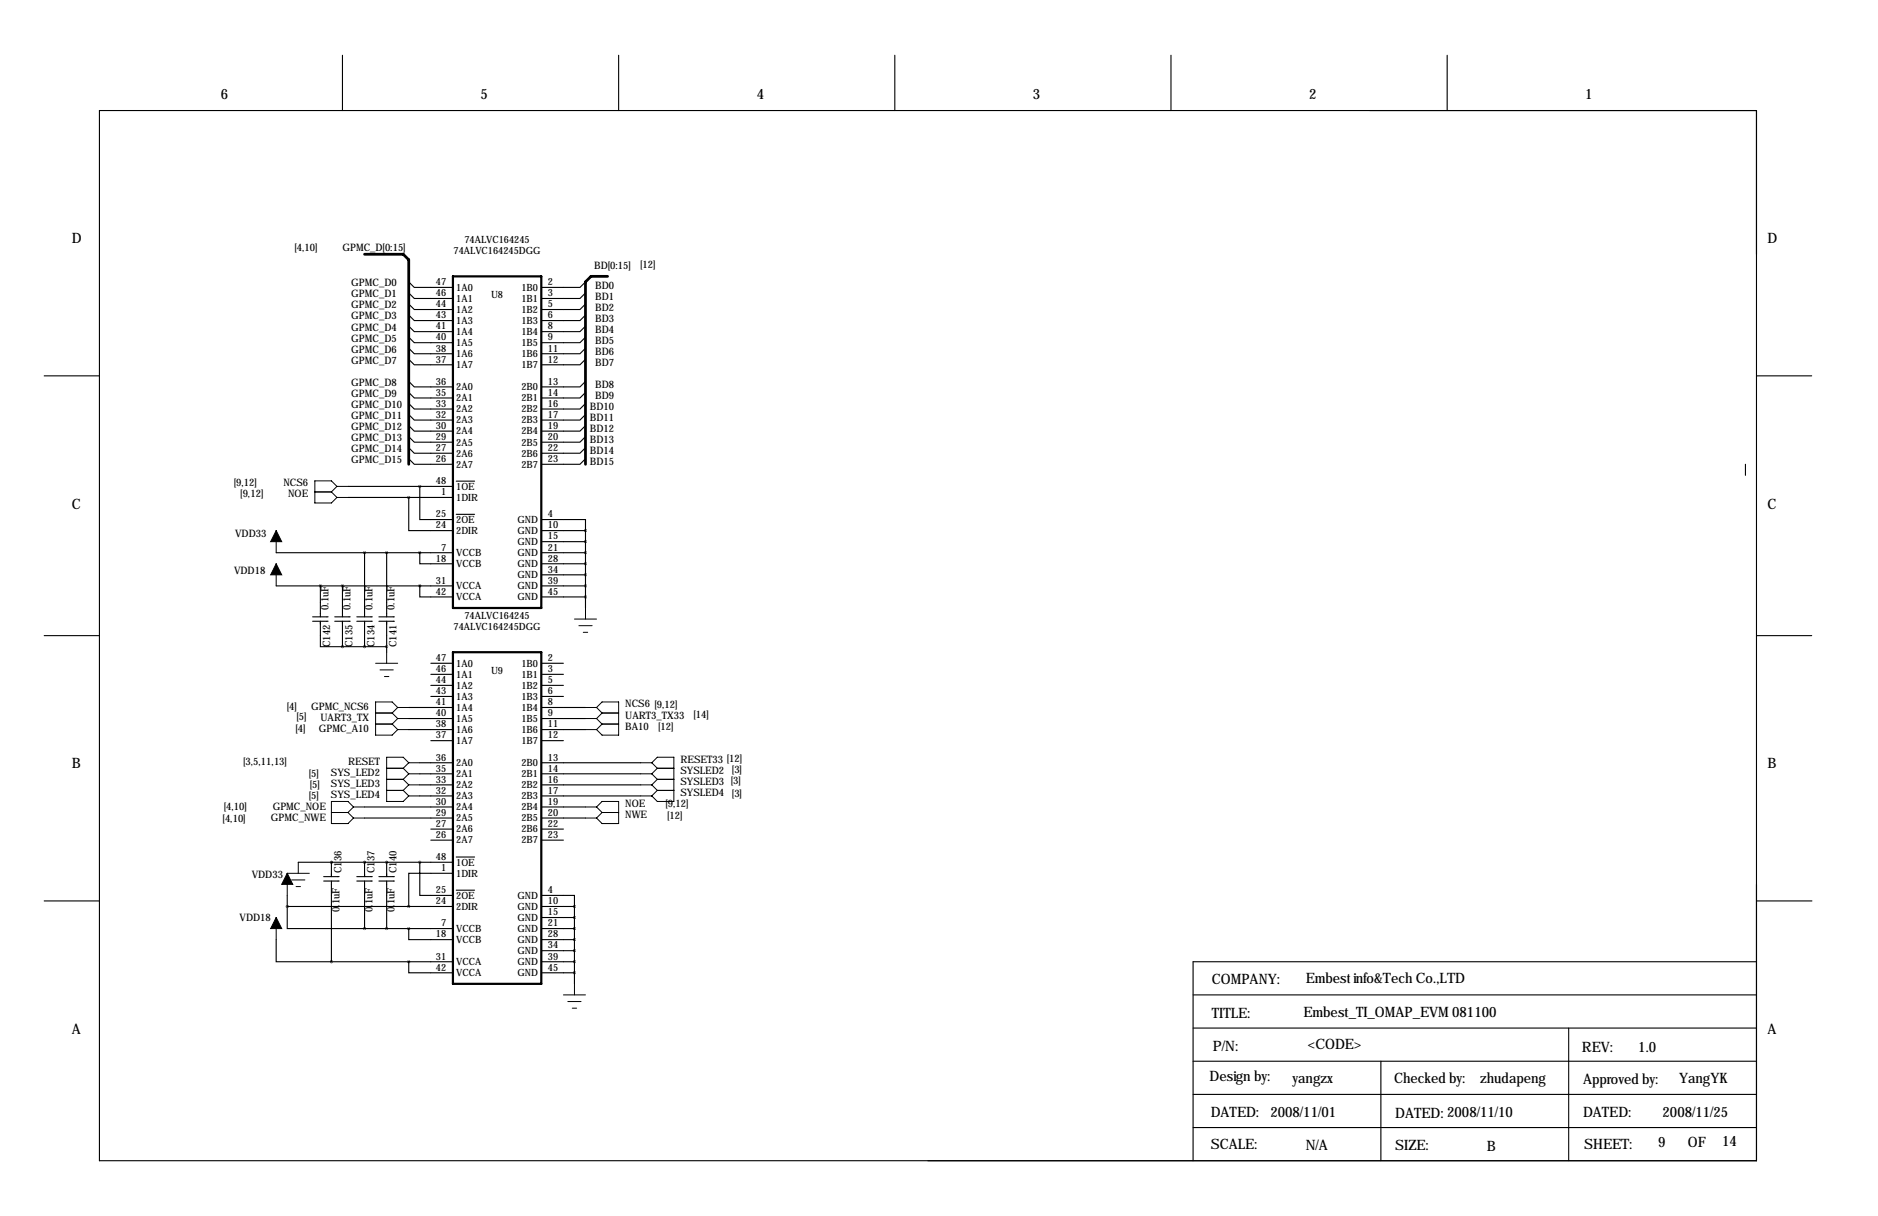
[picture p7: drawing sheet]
<svg xmlns="http://www.w3.org/2000/svg" width="432mm" height="279mm" viewBox="0 0 432 279" stroke-linecap="round" stroke-linejoin="round" font-family="sans-serif">
<g fill="none" stroke="#000" stroke-width=".25">
<path d="M78.7 12.7v12.7M142.2 12.7v12.7M205.7 12.7v12.7M269.2 12.7v12.7M332.7 12.7v12.7M22.9 25.4h381v241.3h-381zM94 64.8l1.2 1.2h8.9M94 67.3l1.2 1.3h8.9M94 69.8l1.2 1.3h8.9M94 72.4l1.2 1.3h8.9M94 74.9l1.2 1.3h8.9M94 77.5l1.2 1.2h8.9"/>
<path d="M134.6 64.8l-1.3 1.2h-8.8M134.6 67.3l-1.3 1.3h-8.8M134.6 69.8l-1.3 1.3h-8.8M134.6 72.4l-1.3 1.3h-8.8M134.6 74.9l-1.3 1.3h-8.8M134.6 77.5l-1.3 1.2h-8.8M10.2 86.4h12.7M94 80l1.2 1.3h8.9M94 82.5l1.2 1.3h8.9M94 87.6l1.2 1.3h8.9M94 90.2l1.2 1.2h8.9M94 92.7l1.2 1.3h8.9"/>
<path d="M94 95.2l1.2 1.3h8.9M94 97.8l1.2 1.3h8.9M134.6 80l-1.3 1.3h-8.8M134.6 82.5l-1.3 1.3h-8.8M134.6 87.6l-1.3 1.3h-8.8M134.6 90.2l-1.3 1.2h-8.8M134.6 92.7l-1.3 1.3h-8.8M134.6 95.2l-1.3 1.3h-8.8M134.6 97.8l-1.3 1.3h-8.8M403.9 86.4h12.7M80 111.8h24.1M80 114.3h24.1"/>
<path d="M94 100.3l1.2 1.3h8.9M94 102.9l1.2 1.2h8.9M94 105.4l1.2 1.3h8.9M94 114.3v7.6h10.1M96.5 111.8v7.6h7.6M104.9 110.6h4.2M104.9 118.2h4.2M124.5 119.4h10.1v2.5M134.6 100.3l-1.3 1.3h-8.8M134.6 102.9l-1.3 1.2h-8.8M134.6 105.4l-1.3 1.3h-8.8M401.3 106.7v2.5"/>
<path d="M63.5 127h40.6M63.5 134.6h40.6M73.7 134.6v7.1M78.7 134.6v7.1M83.8 127v14.7M88.9 127v14.7M96.5 127v2.5h7.6M96.5 134.6v2.6h7.6M124.5 121.9h10.1M124.5 127h10.1M124.5 129.5h10.1M124.5 134.6h10.1"/>
<path d="M124.5 137.2h10.1M124.5 124.5h10.1M124.5 132.1h10.1M134.6 121.9v17.8M10.2 146h12.7M71.9 142.7h3.5M71.9 141.7h3.5M73.7 142.7v5.9h5M77 142.7h3.5M77 141.7h3.5M78.7 142.7v5.9M78.7 148.6h10.2"/>
<path d="M82 142.7h3.6M82 141.7h3.6M83.8 142.7v5.9M87.1 142.7h3.6M87.1 141.7h3.6M88.9 142.7v7.2M99.1 152.4h5M99.1 154.9h5M99.1 157.5h5M124.5 152.4h5M124.5 154.9h5M124.5 157.5h5"/>
<path d="M403.9 146h12.7M94 162.6h10.1M94 165.1h10.1M94 167.6h10.1M96.5 175.3h7.6M96.5 177.8h7.6M99.1 160h5M99.1 170.2h5M124.5 160h5M124.5 162.6h10.1M124.5 165.1h10.1M124.5 167.6h10.1"/>
<path d="M124.5 170.2h5M124.5 175.3h22.8M124.5 177.8h22.8M68.6 198.1h35.5M76.2 198.1h.1M76.2 198.1v3.3M83.8 198.1h.1M83.8 185.4h20.3M83.8 188h20.3M83.8 198.1v3.3M88.9 198.1h.1M88.9 198.1v3.3"/>
<path d="M96.5 198.1v7.6h7.6M96.5 180.3h7.6M96.5 182.9h7.6M99.1 190.5h5M99.1 193h5M104.9 196.9h4.2M124.5 180.3h22.8M124.5 182.9h22.8M124.5 185.4h10.1M124.5 188h10.1M124.5 190.5h5M124.5 193h5"/>
<path d="M10.2 207h12.7M63.5 215.9v5.1h12.7M66 208.3v5.1h17.8M66 208.3h38.1M66 205.7v2.6M74.4 201.4h3.6M74.4 202.4h3.6M76.2 202.4v18.6M82 201.4h3.6M82 202.4h3.6M83.8 213.4h20.3M83.8 202.4v11"/>
<path d="M87.1 201.4h3.6M87.1 202.4h3.6M88.9 202.4v11M94 213.4v2.5h10.1M104.1 200.7h-10.1v7.6M104.9 204.5h4.2M124.5 205.7h7.6v2.6M124.5 208.3h7.6M124.5 213.4h7.6M124.5 215.9h7.6M124.5 210.8h7.6M124.5 218.4h7.6"/>
<path d="M132.1 208.3v17.8M403.9 207h12.7M76.2 221h27.9M94 221v2.5h10.1M124.5 221h7.6M124.5 223.5h7.6M274.3 236.2h129.6M274.3 228.6h129.6M360.7 236.2v30.5M403.9 221h-129.6v45.7M274.3 243.8h129.6M274.3 259.1h129.6"/>
<path d="M274.3 251.5h129.6M317.5 243.8v22.9"/>
</g>
<path d="M104.1 63.5h20.4v76.2h-20.4zM104.1 149.9h20.4v76.2h-20.4z" fill="none" stroke="#000" stroke-width=".51"/>
<g fill="none" stroke="#000" stroke-width=".23">
<path d="M72.4 113h3.8M76.2 113l1.3 1.3M77.5 114.3h2.5M77.5 111.8l-1.3-1.3h-3.8v5.1h3.8l1.3-1.3M77.5 111.8h2.5M77.5 111.8l-1.3 1.2M63.5 121.9v5.1M63.5 129.5v5.1M134.6 139.7v2.5M86.4 152.4h5M87.4 153.9h3M88.4 155.4h1"/>
<path d="M88.9 149.9v2.5M132.1 142.2h5.1M133.1 143.8h3M134.1 145.3h1M86.4 163.8h3.8M86.4 166.4h3.8M88.9 176.5h3.8M88.9 179.1h3.8M90.2 166.4l1.2 1.2M90.2 163.8l1.2 1.3M91.4 162.6h2.6M91.4 162.6l-1.2 1.2"/>
<path d="M91.4 162.6l-1.2-1.3h-3.8v7.6h3.8l1.2-1.3M91.4 167.6h2.6M91.4 165.1h2.6M91.4 165.1l-1.2 1.3M92.7 176.5l1.3 1.3M92.7 179.1l1.3 1.2M94 175.3l-1.3-1.3h-3.8v10.1h3.8l1.3-1.2M94 175.3l-1.3 1.2M94 175.3h2.5M94 177.8h2.5M94 177.8l-1.3 1.3M134.6 162.6h2.6"/>
<path d="M134.6 167.6h2.6M134.6 165.1h2.6M137.2 162.6l1.2-1.3h3.8v7.6h-3.8l-1.2-1.3M137.2 162.6l1.2 1.2M137.2 165.1l1.2 1.3M138.4 163.8h3.8M138.4 166.4h3.8M138.4 166.4l-1.2 1.2M138.4 163.8l-1.2 1.3M147.3 175.3h2.6M147.3 177.8h2.6M149.9 175.3l1.2 1.2"/>
<path d="M149.9 175.3l1.2-1.3h3.8v10.1h-3.8l-1.2-1.2M149.9 177.8l1.2 1.3M151.1 176.5h3.8M151.1 179.1h3.8M151.1 176.5l-1.2 1.3M151.1 179.1l-1.2 1.2M68.6 198.1v2.6M76.2 186.7h3.8M80 186.7l1.3 1.3M81.3 185.4h2.5M81.3 185.4l-1.3 1.3M81.3 185.4l-1.3-1.3h-3.8v5.1h3.8l1.3-1.2"/>
<path d="M81.3 188h2.5M88.9 181.6h3.8M92.7 181.6l1.3 1.3M94 180.3h2.5M94 180.3l-1.3 1.3M94 182.9h2.5M134.6 185.4h2.6M134.6 188h2.6M137.2 185.4l1.2-1.3h3.8v5.1h-3.8l-1.2-1.2M137.2 185.4l1.2 1.3M138.4 186.7h3.8M138.4 186.7l-1.2 1.3"/>
<path d="M147.3 180.3h2.6M147.3 182.9h2.6M149.9 180.3l1.2 1.3M151.1 181.6h3.8M151.1 181.6l-1.2 1.3M63.5 210.8v5.1M67.1 202.2h3M68.1 203.7h1M71.1 200.7h-5.1v5M129.5 228.6h5.1M130.6 230.1h3M131.6 231.6h1"/>
<path d="M132.1 226.1v2.5"/>
</g>
<path d="M63.5 121.9l1.3 2.6h-2.6zM63.5 129.5l1.3 2.6h-2.6zM63.5 210.8l1.3 2.6h-2.6zM66 200.7l1.3 2.5h-2.5z" fill="#000" stroke="#000" stroke-width=".23"/>
<path d="M66 208.3a.05 .05 0 0 0 .1 0 .05 .05 0 0 0-.1 0zM78.7 134.6a.05 .05 0 0 0 .1 0 .05 .05 0 0 0-.1 0zM73.6 134.6a.05 .05 0 0 0 .1 0 .05 .05 0 0 0-.1 0zM78.7 148.6a.05 .05 0 0 0 .1 0 .05 .05 0 0 0-.1 0z" fill="#000" stroke="#000" stroke-width=".63"/>
<path d="M83.8 58.4h8.9l1.3 1.3v47M139.7 63.5h-3.8l-1.3 1.3v41.9" fill="none" stroke="#000" stroke-width=".63"/>
<g font-size="3.3">
<text x="50.8" y="22.9">6</text>
<text x="110.5" y="22.9">5</text>
<text x="174" y="22.9">4</text>
<text x="237.5" y="22.9">3</text>
<text x="301" y="22.9">2</text>
<text x="364.5" y="22.9">1</text>
<text x="16.5" y="55.9">D</text>
<text x="406.4" y="55.9">D</text>
<text x="16.5" y="116.8">C</text>
<text x="406.4" y="116.8">C</text>
<text x="16.5" y="176.5">B</text>
<text x="406.4" y="176.5">B</text>
<text x="278.6" y="226.1">COMPANY:</text>
<text x="300.2" y="225.8">Embest info&amp;Tech Co.,LTD</text>
<text x="278.6" y="233.9">TITLE:</text>
<text x="299.7" y="233.7">Embest_TI_OMAP_EVM 081100</text>
<text x="16.5" y="237.5">A</text>
<text x="406.4" y="237.5">A</text>
<text x="278.9" y="241.6">P/N:</text>
<text x="300.7" y="241">&lt;CODE&gt;</text>
<text x="363.7" y="241.8">REV:</text>
<text x="376.7" y="241.8">1.0</text>
<text x="278.1" y="248.4">Design by:</text>
<text x="297.2" y="248.9">yangzx</text>
<text x="320.5" y="248.9">Checked by:</text>
<text x="340.4" y="248.9">zhudapeng</text>
<text x="364" y="249.2">Approved by:</text>
<text x="386.1" y="248.9">YangYK</text>
<text x="278.4" y="256.5">DATED:</text>
<text x="292.1" y="256.5">2008/11/01</text>
<text x="320.8" y="256.8">DATED: 2008/11/10</text>
<text x="364" y="256.5">DATED:</text>
<text x="382.3" y="256.6">2008/11/25</text>
<text x="278.4" y="263.9">SCALE:</text>
<text x="364.2" y="263.9">SHEET:</text>
<text x="381.3" y="263.5">9</text>
<text x="388.1" y="263.7">OF</text>
<text x="396" y="263.2">14</text>
<text x="300.2" y="264.2">N/A</text>
<text x="320.8" y="264.2">SIZE:</text>
<text x="341.9" y="264.5">B</text>
</g>
<g font-size="2.4">
<text x="67.7" y="57.8">[4,10]</text>
<text x="78.7" y="57.7">GPMC_D[0:15]</text>
<text x="80.8" y="65.8">GPMC_D0</text>
<text x="136.7" y="61.7">BD[0:15]</text>
<text x="147.2" y="61.6">[12]</text>
<text x="80.8" y="68.3">GPMC_D1</text>
<text x="80.8" y="70.9">GPMC_D2</text>
<text x="136.9" y="66.3">BD0</text>
<text x="136.9" y="68.8">BD1</text>
<text x="136.9" y="71.4">BD2</text>
<text x="80.8" y="73.4">GPMC_D3</text>
<text x="80.8" y="75.9">GPMC_D4</text>
<text x="136.9" y="73.9">BD3</text>
<text x="136.9" y="76.5">BD4</text>
<text x="80.8" y="78.5">GPMC_D5</text>
<text x="80.8" y="81">GPMC_D6</text>
<text x="80.8" y="83.6">GPMC_D7</text>
<text x="136.9" y="79">BD5</text>
<text x="136.9" y="81.5">BD6</text>
<text x="80.8" y="88.6">GPMC_D8</text>
<text x="136.9" y="84.1">BD7</text>
<text x="136.9" y="89.2">BD8</text>
<text x="80.8" y="91.2">GPMC_D9</text>
<text x="80.8" y="93.7">GPMC_D10</text>
<text x="135.7" y="94.2">BD10</text>
<text x="136.9" y="91.7">BD9</text>
<text x="80.8" y="96.3">GPMC_D11</text>
<text x="80.8" y="98.8">GPMC_D12</text>
<text x="80.8" y="101.3">GPMC_D13</text>
<text x="135.7" y="96.8">BD11</text>
<text x="135.7" y="99.3">BD12</text>
<text x="135.7" y="101.9">BD13</text>
<text x="80.8" y="103.9">GPMC_D14</text>
<text x="80.8" y="106.4">GPMC_D15</text>
<text x="135.7" y="104.4">BD14</text>
<text x="135.7" y="106.9">BD15</text>
<text x="53.7" y="111.7">[9,12]</text>
<text x="65.2" y="111.8">NCS6</text>
<text x="55.3" y="114.2">[9,12]</text>
<text x="66.2" y="114.3">NOE</text>
<text x="54.1" y="123.4">VDD33</text>
<text x="53.8" y="131.8">VDD18</text>
<text x="75.5" y="140.2" transform="rotate(-90 75.5 140.2)">0.1uF</text>
<text x="80.6" y="140.2" transform="rotate(-90 80.6 140.2)">0.1uF</text>
<text x="85.7" y="140.2" transform="rotate(-90 85.7 140.2)">0.1uF</text>
<text x="90.7" y="140.2" transform="rotate(-90 90.7 140.2)">0.1uF</text>
<text x="75.9" y="148.7" transform="rotate(-90 75.9 148.7)">C142</text>
<text x="81" y="148.7" transform="rotate(-90 81 148.7)">C135</text>
<text x="86.1" y="148.7" transform="rotate(-90 86.1 148.7)">C134</text>
<text x="91.2" y="148.7" transform="rotate(-90 91.2 148.7)">C141</text>
<text x="65.9" y="163.2">[4]</text>
<text x="68.2" y="165.5">[5]</text>
<text x="71.5" y="163.1">GPMC_NCS6</text>
<text x="73.7" y="165.6">UART3_TX</text>
<text x="143.8" y="162.6">NCS6 [9,12]</text>
<text x="143.8" y="167.6">BA10</text>
<text x="143.8" y="165.1">UART3_TX33</text>
<text x="151.3" y="167.8">[12]</text>
<text x="159.5" y="165">[14]</text>
<text x="67.9" y="168.3">[4]</text>
<text x="73.3" y="168.1">GPMC_A10</text>
<text x="55.9" y="175.7">[3,5,11,13]</text>
<text x="71" y="178.5">[5]</text>
<text x="76.1" y="178.3">SYS_LED2</text>
<text x="80" y="175.8">RESET</text>
<text x="156.5" y="175.3">RESET33 [12]</text>
<text x="156.5" y="177.8">SYSLED2 [3]</text>
<text x="71" y="183.5">[5]</text>
<text x="71.2" y="181">[5]</text>
<text x="76.1" y="180.8">SYS_LED3</text>
<text x="76.1" y="183.4">SYS_LED4</text>
<text x="143.8" y="185.4">NOE</text>
<text x="153" y="185.3">[9,12]</text>
<text x="156.5" y="180.3">SYSLED3 [3]</text>
<text x="156.5" y="182.9">SYSLED4 [3]</text>
<text x="51.2" y="188.9">[4,10]</text>
<text x="51.4" y="186.1">[4,10]</text>
<text x="62.3" y="188.7">GPMC_NWE</text>
<text x="62.7" y="186.2">GPMC_NOE</text>
<text x="143.8" y="188">NWE</text>
<text x="153.4" y="188.1">[12]</text>
<text x="57.9" y="201.7">VDD33</text>
<text x="78.5" y="200.7" transform="rotate(-90 78.5 200.7)">C136</text>
<text x="86.1" y="200.7" transform="rotate(-90 86.1 200.7)">C137</text>
<text x="91.2" y="200.7" transform="rotate(-90 91.2 200.7)">C140</text>
<text x="78" y="209.5" transform="rotate(-90 78 209.5)">0.1uF</text>
<text x="85.7" y="209.5" transform="rotate(-90 85.7 209.5)">0.1uF</text>
<text x="90.7" y="209.5" transform="rotate(-90 90.7 209.5)">0.1uF</text>
<text x="55.1" y="211.6">VDD18</text>
</g>
<g font-size="2.3">
<text x="104.3" y="58.4">74ALVC164245DGG</text>
<text x="106.8" y="55.9">74ALVC164245</text>
<text x="100.2" y="65.5">47</text>
<text x="126" y="65.5">2</text>
<text x="100.2" y="68.1">46</text>
<text x="100.2" y="70.6">44</text>
<text x="104.9" y="66.8">1A0</text>
<text x="104.9" y="69.3">1A1</text>
<text x="104.9" y="71.9">1A2</text>
<text x="112.9" y="68.6">U8</text>
<text x="119.9" y="66.8">1B0</text>
<text x="119.9" y="69.3">1B1</text>
<text x="119.9" y="71.9">1B2</text>
<text x="126" y="68.1">3</text>
<text x="126" y="70.6">5</text>
<text x="100.2" y="73.2">43</text>
<text x="100.2" y="75.7">41</text>
<text x="104.9" y="74.4">1A3</text>
<text x="104.9" y="77">1A4</text>
<text x="119.9" y="74.4">1B3</text>
<text x="119.9" y="77">1B4</text>
<text x="126" y="73.2">6</text>
<text x="126" y="75.7">8</text>
<text x="100.2" y="78.2">40</text>
<text x="100.2" y="80.8">38</text>
<text x="100.2" y="83.3">37</text>
<text x="104.9" y="79.5">1A5</text>
<text x="104.9" y="82">1A6</text>
<text x="119.9" y="79.5">1B5</text>
<text x="119.9" y="82">1B6</text>
<text x="126" y="78.2">9</text>
<text x="126" y="80.8">11</text>
<text x="126" y="83.3">12</text>
<text x="100.2" y="88.4">36</text>
<text x="104.9" y="84.6">1A7</text>
<text x="104.9" y="89.7">2A0</text>
<text x="119.9" y="84.6">1B7</text>
<text x="119.9" y="89.7">2B0</text>
<text x="126" y="88.4">13</text>
<text x="100.2" y="90.9">35</text>
<text x="100.2" y="93.5">33</text>
<text x="104.9" y="92.2">2A1</text>
<text x="104.9" y="94.7">2A2</text>
<text x="119.9" y="92.2">2B1</text>
<text x="119.9" y="94.7">2B2</text>
<text x="126" y="90.9">14</text>
<text x="126" y="93.5">16</text>
<text x="100.2" y="96">32</text>
<text x="100.2" y="98.6">30</text>
<text x="100.2" y="101.1">29</text>
<text x="104.9" y="97.3">2A3</text>
<text x="104.9" y="99.8">2A4</text>
<text x="119.9" y="97.3">2B3</text>
<text x="119.9" y="99.8">2B4</text>
<text x="126" y="96">17</text>
<text x="126" y="98.6">19</text>
<text x="126" y="101.1">20</text>
<text x="100.2" y="103.6">27</text>
<text x="100.2" y="106.2">26</text>
<text x="104.9" y="102.4">2A5</text>
<text x="104.9" y="104.9">2A6</text>
<text x="104.9" y="107.4">2A7</text>
<text x="119.9" y="102.4">2B5</text>
<text x="119.9" y="104.9">2B6</text>
<text x="119.9" y="107.4">2B7</text>
<text x="126" y="103.6">22</text>
<text x="126" y="106.2">23</text>
<text x="100.2" y="111.3">48</text>
<text x="101.4" y="113.8">1</text>
<text x="104.9" y="112.5">1OE</text>
<text x="100.2" y="118.9">25</text>
<text x="104.9" y="115.1">1DIR</text>
<text x="126" y="118.9">4</text>
<text x="100.2" y="121.4">24</text>
<text x="104.9" y="120.1">2OE</text>
<text x="104.9" y="122.7">2DIR</text>
<text x="119" y="120.1">GND</text>
<text x="119" y="122.7">GND</text>
<text x="119" y="125.2">GND</text>
<text x="126" y="121.4">10</text>
<text x="126" y="124">15</text>
<text x="100.2" y="129">18</text>
<text x="101.4" y="126.5">7</text>
<text x="104.9" y="127.8">VCCB</text>
<text x="104.9" y="130.3">VCCB</text>
<text x="119" y="127.8">GND</text>
<text x="119" y="130.3">GND</text>
<text x="126" y="126.5">21</text>
<text x="126" y="129">28</text>
<text x="126" y="131.6">34</text>
<text x="100.2" y="134.1">31</text>
<text x="100.2" y="136.7">42</text>
<text x="104.9" y="135.4">VCCA</text>
<text x="104.9" y="137.9">VCCA</text>
<text x="119" y="132.8">GND</text>
<text x="119" y="135.4">GND</text>
<text x="119" y="137.9">GND</text>
<text x="126" y="134.1">39</text>
<text x="126" y="136.7">45</text>
<text x="106.8" y="142.2">74ALVC164245</text>
<text x="104.3" y="144.8">74ALVC164245DGG</text>
<text x="100.2" y="151.9">47</text>
<text x="100.2" y="154.4">46</text>
<text x="104.9" y="153.2">1A0</text>
<text x="104.9" y="155.7">1A1</text>
<text x="112.9" y="154.9">U9</text>
<text x="119.9" y="153.2">1B0</text>
<text x="119.9" y="155.7">1B1</text>
<text x="126" y="151.9">2</text>
<text x="126" y="154.4">3</text>
<text x="100.2" y="157">44</text>
<text x="100.2" y="159.5">43</text>
<text x="104.9" y="158.2">1A2</text>
<text x="104.9" y="160.8">1A3</text>
<text x="119.9" y="158.2">1B2</text>
<text x="119.9" y="160.8">1B3</text>
<text x="126" y="157">5</text>
<text x="126" y="159.5">6</text>
<text x="100.2" y="162.1">41</text>
<text x="100.2" y="164.6">40</text>
<text x="100.2" y="167.1">38</text>
<text x="104.9" y="163.3">1A4</text>
<text x="104.9" y="165.9">1A5</text>
<text x="119.9" y="163.3">1B4</text>
<text x="119.9" y="165.9">1B5</text>
<text x="126" y="162.1">8</text>
<text x="126" y="164.6">9</text>
<text x="126" y="167.1">11</text>
<text x="100.2" y="169.7">37</text>
<text x="104.9" y="168.4">1A6</text>
<text x="104.9" y="170.9">1A7</text>
<text x="119.9" y="168.4">1B6</text>
<text x="119.9" y="170.9">1B7</text>
<text x="126" y="169.7">12</text>
<text x="100.2" y="174.8">36</text>
<text x="100.2" y="177.3">35</text>
<text x="100.2" y="179.8">33</text>
<text x="104.9" y="176">2A0</text>
<text x="104.9" y="178.6">2A1</text>
<text x="119.9" y="176">2B0</text>
<text x="119.9" y="178.6">2B1</text>
<text x="126" y="174.8">13</text>
<text x="126" y="177.3">14</text>
<text x="126" y="179.8">16</text>
<text x="100.2" y="182.4">32</text>
<text x="100.2" y="184.9">30</text>
<text x="104.9" y="181.1">2A2</text>
<text x="104.9" y="183.6">2A3</text>
<text x="119.9" y="181.1">2B2</text>
<text x="119.9" y="183.6">2B3</text>
<text x="126" y="182.4">17</text>
<text x="126" y="184.9">19</text>
<text x="100.2" y="187.5">29</text>
<text x="100.2" y="190">27</text>
<text x="104.9" y="186.2">2A4</text>
<text x="104.9" y="188.7">2A5</text>
<text x="104.9" y="191.3">2A6</text>
<text x="119.9" y="186.2">2B4</text>
<text x="119.9" y="188.7">2B5</text>
<text x="119.9" y="191.3">2B6</text>
<text x="126" y="187.5">20</text>
<text x="126" y="190">22</text>
<text x="100.2" y="192.5">26</text>
<text x="100.2" y="197.6">48</text>
<text x="104.9" y="193.8">2A7</text>
<text x="119.9" y="193.8">2B7</text>
<text x="126" y="192.5">23</text>
<text x="101.4" y="200.2">1</text>
<text x="104.9" y="198.9">1OE</text>
<text x="104.9" y="201.4">1DIR</text>
<text x="100.2" y="205.2">25</text>
<text x="100.2" y="207.8">24</text>
<text x="104.9" y="206.5">2OE</text>
<text x="104.9" y="209">2DIR</text>
<text x="119" y="206.5">GND</text>
<text x="119" y="209">GND</text>
<text x="126" y="205.2">4</text>
<text x="126" y="207.8">10</text>
<text x="100.2" y="215.4">18</text>
<text x="101.4" y="212.9">7</text>
<text x="104.9" y="214.1">VCCB</text>
<text x="119" y="211.6">GND</text>
<text x="119" y="214.1">GND</text>
<text x="126" y="210.3">15</text>
<text x="126" y="212.9">21</text>
<text x="126" y="215.4">28</text>
<text x="100.2" y="220.5">31</text>
<text x="104.9" y="216.7">VCCB</text>
<text x="104.9" y="221.7">VCCA</text>
<text x="119" y="216.7">GND</text>
<text x="119" y="219.2">GND</text>
<text x="119" y="221.7">GND</text>
<text x="126" y="217.9">34</text>
<text x="126" y="220.5">39</text>
<text x="100.2" y="223">42</text>
<text x="104.9" y="224.3">VCCA</text>
<text x="119" y="224.3">GND</text>
<text x="126" y="223">45</text>
</g>
</svg>
